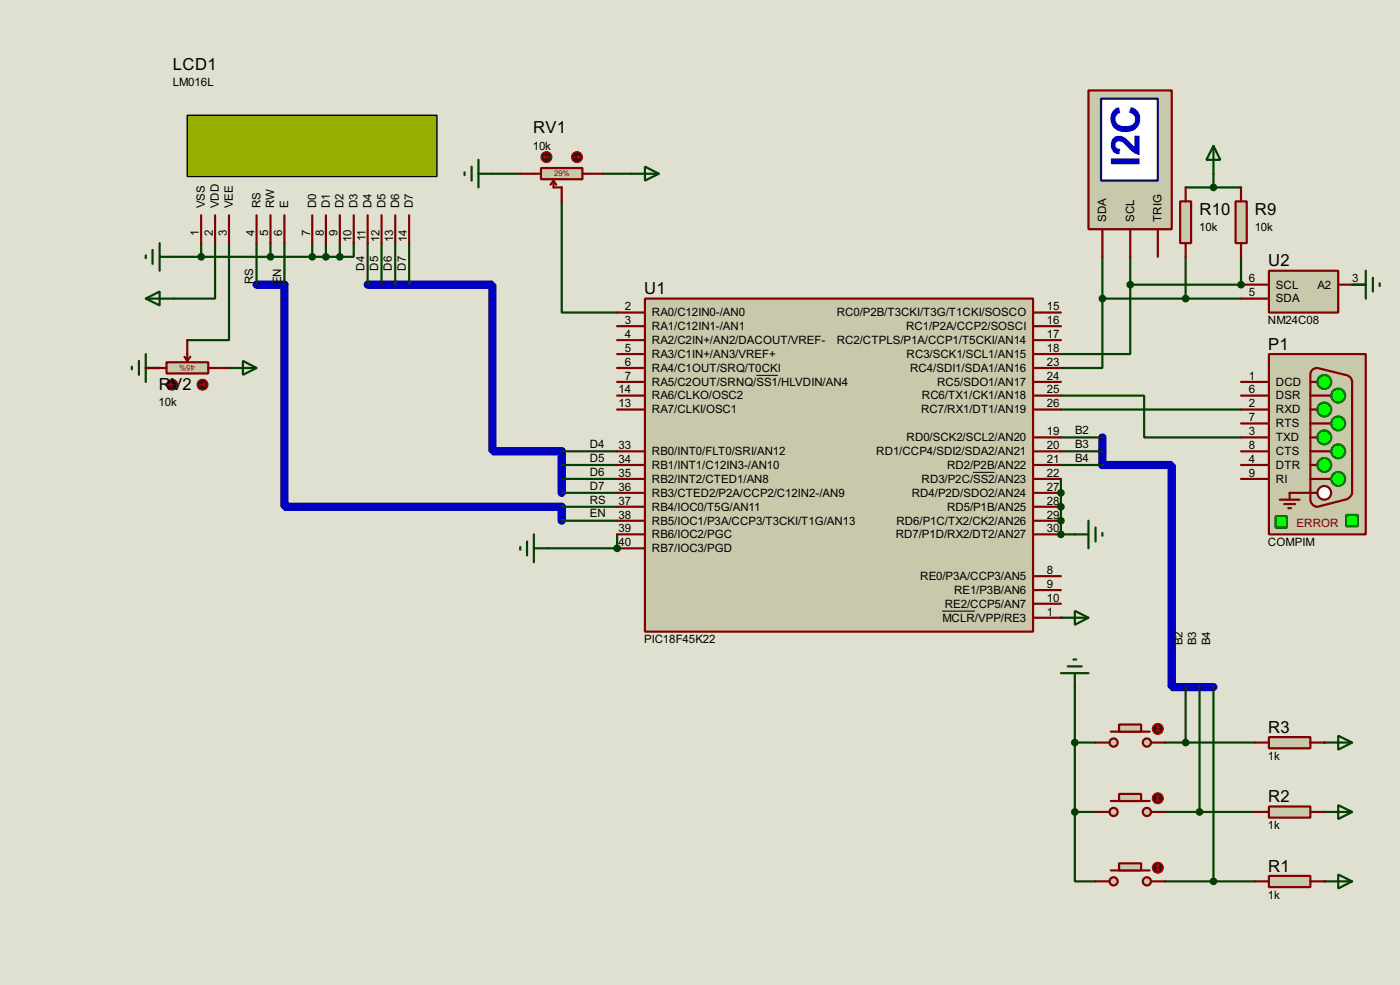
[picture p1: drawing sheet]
<svg xmlns="http://www.w3.org/2000/svg" width="256mm" height="180mm" viewBox="0 0 256 180" stroke-linecap="round" stroke-linejoin="round" font-family="sans-serif">
<path d="M0 0h256.5v180.3h-256.5z" fill="#e0e0d0"/>
<path d="M47 52.1h5.1v40.7h50.8v2.5M67.4 52.1h22.8v30.5h12.7v7.6M202 80.1v5h12.7v40.7h7.6" fill="none" stroke="#0000c0" stroke-width="1.5"/>
<path d="M31.8 47h30.5M36.9 44.5v2.5M49.6 44.5v2.5M57.2 44.5v2.5M59.7 44.5v2.5M62.3 44.5v2.5M64.8 44.5v2.5h-2.5" fill="none" stroke="#004000" stroke-width=".4"/>
<circle cx="194.4" cy="113.1" r=".2" fill="#004000"/>
<path d="M39.4 44.5v10.2h-7.6" fill="none" stroke="#004000" stroke-width=".4"/>
<circle cx="42" cy="67.4" r=".2" fill="#004000"/>
<path d="M90.2 31.8h5.1M102.9 36.9v20.3h10.2M110.5 31.8h5.1M42 44.5v17.8h-7.7M26.7 67.4h2.6M113.1 97.8v2.6" fill="none" stroke="#004000" stroke-width=".4"/>
<circle cx="113.1" cy="100.4" r=".2" fill="#004000"/>
<g fill="none" stroke="#004000" stroke-width=".4">
<path d="M217.2 34.3h10.2M222.3 31.8v2.5M47 44.5v7.6M52.1 44.5v7.6M67.4 44.5v7.6M69.9 44.5v7.6M72.4 44.5v7.6M75 44.5v7.6M227.4 52.1h-20.3v12.7h-12.7M194.4 72.4h15.2v7.7h17.8M194.4 75h33M102.9 90.2h10.2"/>
<path d="M102.9 87.7h10.2M102.9 85.1h10.2M102.9 82.6h10.2M102.9 95.3h10.2M102.9 92.8h10.2M100.4 100.4h12.7"/>
</g>
<circle cx="227.4" cy="52.1" r=".2" fill="#004000"/>
<path d="M207.1 47v5.1M217.2 47v7.7h10.2M227.4 47v5.1" fill="none" stroke="#004000" stroke-width=".4"/>
<g fill="#004000">
<circle cx="242.6" cy="161.3" r=".2"/>
<circle cx="242.6" cy="148.6" r=".2"/>
<circle cx="242.6" cy="135.9" r=".2"/>
</g>
<g fill="none" stroke="#004000" stroke-width=".4">
<path d="M202 54.7v12.7h-7.6M202 47v7.7M202 54.7h15.2M194.4 80.1h7.6M194.4 82.6h7.6M194.4 85.1h7.6M194.4 97.8h2.5M196.9 125.8v22.8M196.9 135.9h3.8M213.4 135.9h16.5M217.2 125.8v10.1M219.8 125.8v22.8"/>
<path d="M222.3 125.8v35.5M196.9 148.6v12.7h3.8M196.9 148.6h3.8M213.4 148.6h16.5M213.4 161.3h16.5"/>
</g>
<circle cx="194.4" cy="97.8" r=".2" fill="#004000"/>
<path d="M194.4 95.3v2.5" fill="none" stroke="#004000" stroke-width=".4"/>
<circle cx="194.4" cy="95.3" r=".2" fill="#004000"/>
<path d="M194.4 92.8v2.5" fill="none" stroke="#004000" stroke-width=".4"/>
<circle cx="194.4" cy="92.8" r=".2" fill="#004000"/>
<path d="M194.4 90.2v2.6" fill="none" stroke="#004000" stroke-width=".4"/>
<circle cx="194.4" cy="90.2" r=".2" fill="#004000"/>
<path d="M194.4 87.7v2.5" fill="none" stroke="#004000" stroke-width=".4"/>
<path d="M34.3 21.1h45.8v11.2h-45.8z" fill="#96af00" stroke="#000" stroke-width=".25"/>
<g fill="none" stroke="#800000" stroke-width=".4">
<path d="M36.9 39.4v5.1M39.4 39.4v5.1M42 39.4v5.1M47 39.4v5.1M49.6 39.4v5.1M52.1 39.4v5.1M57.2 39.4v5.1M59.7 39.4v5.1M62.3 39.4v5.1M64.8 39.4v5.1M67.4 39.4v5.1M69.9 39.4v5.1"/>
<path d="M72.4 39.4v5.1M75 39.4v5.1"/>
</g>
<path d="M26.7 46.8v.5M28 45.8v2.5M29.3 47h2.5M29.3 44.5v5.1M42 67.4h5M44.5 66.1l2.5 1.3-2.5 1.2zM194.4 113.1h5M196.9 111.8l2.5 1.3-2.5 1.3z" fill="none" stroke="#004000" stroke-width=".4"/>
<g fill="#004000" stroke="#004000" stroke-width=".4">
<circle cx="57.2" cy="47" r=".5"/>
<circle cx="59.7" cy="47" r=".5"/>
<circle cx="62.2" cy="47" r=".5"/>
<circle cx="36.8" cy="47" r=".5"/>
<circle cx="49.5" cy="47" r=".5"/>
</g>
<path d="M118.2 54.7h71.1v60.9h-71.1z" fill="#c8c8aa" stroke="#800000" stroke-width=".4"/>
<g fill="none" stroke="#800000" stroke-width=".4">
<path d="M113.1 57.2h5.1M113.1 59.7h5.1M189.3 57.2h5.1M189.3 59.7h5.1M113.1 67.4h5.1M113.1 64.8h5.1M113.1 69.9h5.1M113.1 72.4h5.1M113.1 75h5.1M113.1 62.3h5.1M189.3 67.4h5.1M189.3 64.8h5.1"/>
<path d="M189.3 69.9h5.1M189.3 72.4h5.1M189.3 75h5.1M189.3 62.3h5.1M113.1 92.8h5.1M113.1 95.3h5.1M113.1 97.8h5.1M113.1 82.6h5.1M113.1 85.1h5.1M113.1 87.7h5.1M113.1 90.2h5.1M189.3 92.8h5.1"/>
<path d="M189.3 95.3h5.1M189.3 97.8h5.1M189.3 82.6h5.1M189.3 85.1h5.1M189.3 87.7h5.1M189.3 90.2h5.1M189.3 80.1h5.1M113.1 100.4h5.1M189.3 113.1h5.1M189.3 105.5h5.1M189.3 108h5.1M189.3 110.5h5.1"/>
</g>
<path d="M138.6 68.7h3.9M178.3 86.5h3.9M172.6 111.9h6" fill="none" stroke="#000" stroke-width=".18"/>
<path d="M26.7 54.7l2.6-1.3v2.5zM26.7 54.7h5.1M24.2 67.1v.5M25.5 66.1v2.5M26.7 67.4h2.6M26.7 64.8v5.1" fill="none" stroke="#004000" stroke-width=".4"/>
<path d="M30.5 66.3h7.7v2.1h-7.7z" fill="#c8c8aa" stroke="#800000" stroke-width=".4"/>
<path d="M26.7 67.4h3.8M33.8 65.3l.5 .8M34.3 62.3v3.8M34.9 65.3l-.6 .8M38.2 67.4h3.8" fill="none" stroke="#800000" stroke-width=".4"/>
<circle cx="31.5" cy="70.4" r="1" fill="#400000" stroke="#f00" stroke-width=".2"/>
<path d="M31 70.4l.3 .3M31 70.4h1.1M31.3 70.2l-.3 .2" fill="none" stroke="#f00" stroke-width=".2"/>
<circle cx="37.1" cy="70.4" r="1" fill="#400000" stroke="#f00" stroke-width=".2"/>
<path d="M36.6 70.4h1M37.4 70.2l.2 .2M37.6 70.4l-.2 .3" fill="none" stroke="#f00" stroke-width=".2"/>
<path d="M85.1 31.6v.5M86.4 30.5v2.6M87.7 31.8h2.5M87.7 29.3v5M115.6 31.8h5.1M118.2 30.5l2.5 1.3-2.5 1.3z" fill="none" stroke="#004000" stroke-width=".4"/>
<path d="M99.1 30.8h7.6v2h-7.6z" fill="#c8c8aa" stroke="#800000" stroke-width=".4"/>
<path d="M95.3 31.8h3.8M101.4 33.1l-.5 .7M101.4 33.1l.5 .7M101.4 33.1v1.2h1.5v2.6M106.7 31.8h3.8" fill="none" stroke="#800000" stroke-width=".4"/>
<circle cx="105.7" cy="28.8" r="1" fill="#400000" stroke="#f00" stroke-width=".2"/>
<path d="M105.2 28.8h1M106 28.5l.2 .3M106.2 28.8l-.2 .2" fill="none" stroke="#f00" stroke-width=".2"/>
<circle cx="100.1" cy="28.8" r="1" fill="#400000" stroke="#f00" stroke-width=".2"/>
<path d="M99.6 28.8l.3 .2M99.6 28.8h1M99.9 28.5l-.3 .3" fill="none" stroke="#f00" stroke-width=".2"/>
<path d="M96.6 99.1v2.6M97.8 97.8v5.1M196.9 97.8h2.5M199.4 95.3v5.1M200.7 96.6v2.5M202 97.6v.5M95.3 100.1v.5M97.8 100.4h2.6" fill="none" stroke="#004000" stroke-width=".4"/>
<circle cx="113" cy="100.4" r=".5" fill="#004000" stroke="#004000" stroke-width=".4"/>
<path d="M232.5 64.8h17.7v33h-17.7z" fill="#c8c8aa" stroke="#800000" stroke-width=".4"/>
<path d="M240.3 67.8l.6-.4h.5l5 1.2a1.4 1.4 0 0 1 1.3 1.3v20.3a1.64 1.64 0 0 1-1.3 1.3l-5 1.3a1.34 1.34 0 0 1-1.3-1.3v-22.9z" fill-rule="evenodd" fill="#c8c8aa" stroke="#800000" stroke-width=".4"/>
<g fill="none" stroke="#800000" stroke-width=".4">
<path d="M240.1 69.9h1.3M240.1 72.4h3.8M240.1 75h1.3M240.1 77.5h3.8M233.7 94.5h2.1v2.1h-2.1zM234.5 91.5h3.6M235.3 92.3h2M236 93h.5M240.1 80.1h1.3M240.1 82.6h3.8M240.1 85.1h1.3M240.1 87.7h3.8"/>
<path d="M241.4 90.2h-5.1v1.3M246.7 94.3h2v2h-2z"/>
<circle cx="242.6" cy="69.9" r="1.25"/>
<circle cx="242.6" cy="75" r="1.25"/>
<circle cx="245.1" cy="77.5" r="1.25"/>
<circle cx="245.1" cy="72.4" r="1.25"/>
<circle cx="242.6" cy="80.1" r="1.25"/>
<circle cx="242.6" cy="85.1" r="1.25"/>
<circle cx="245.1" cy="82.6" r="1.25"/>
<circle cx="245.1" cy="87.7" r="1.25"/>
</g>
<circle cx="242.6" cy="90.2" r="1.25" fill="#feffff" stroke="#800000" stroke-width=".4"/>
<g fill="#0f0" stroke="#008000" stroke-width=".4">
<circle cx="242.6" cy="80.1" r="1.25"/>
<circle cx="242.6" cy="75" r="1.25"/>
<circle cx="245.1" cy="82.6" r="1.25"/>
<circle cx="245.1" cy="77.5" r="1.25"/>
<circle cx="245.1" cy="72.4" r="1.25"/>
<circle cx="242.6" cy="85.1" r="1.25"/>
<circle cx="242.6" cy="69.9" r="1.25"/>
<circle cx="245.1" cy="87.7" r="1.25"/>
</g>
<g fill="#0f0" stroke="#008000" stroke-width=".4">
<path d="M246.7 94.3h2v2h-2z"/>
<path d="M233.7 94.5h2.1v2.1h-2.1z"/>
</g>
<path d="M227.4 75h5.1M227.4 77.5h5.1M227.4 72.4h5.1M227.4 69.9h5.1M227.4 80.1h5.1M227.4 82.6h5.1M227.4 85.1h5.1M227.4 87.7h5.1" fill="none" stroke="#800000" stroke-width=".4"/>
<path d="M232.5 49.6h12.7v7.6h-12.7z" fill="#c8c8aa" stroke="#800000" stroke-width=".4"/>
<path d="M227.4 52.1h5.1M227.4 54.7h5.1M245.2 52.1h5" fill="none" stroke="#800000" stroke-width=".4"/>
<circle cx="207" cy="52.1" r=".5" fill="#004000" stroke="#004000" stroke-width=".4"/>
<path d="M226.4 36.9h2v7.6h-2z" fill="#c8c8aa" stroke="#800000" stroke-width=".4"/>
<path d="M227.4 34.3v2.6M227.4 44.5v2.5" fill="none" stroke="#800000" stroke-width=".4"/>
<path d="M216.2 36.9h2v7.6h-2z" fill="#c8c8aa" stroke="#800000" stroke-width=".4"/>
<path d="M217.2 34.3v2.6M217.2 44.5v2.5" fill="none" stroke="#800000" stroke-width=".4"/>
<path d="M222.3 26.7l1.3 2.6h-2.6zM222.3 26.7v5.1M247.7 52.1h2.5M250.2 49.6v5.1M251.5 50.9v2.5M252.8 51.9v.5" fill="none" stroke="#004000" stroke-width=".4"/>
<g fill="#004000" stroke="#004000" stroke-width=".4">
<circle cx="222.3" cy="34.3" r=".5"/>
<circle cx="227.3" cy="52.1" r=".5"/>
<circle cx="217.2" cy="54.7" r=".5"/>
</g>
<path d="M199.4 16.6h15.3v25.4h-15.3z" fill="#c8c8aa" stroke="#800000" stroke-width=".4"/>
<path d="M201.7 18.1h10.4v15h-10.4z" fill="#fff" stroke="#000080" stroke-width=".4"/>
<path d="M202 42v5M207.1 42v5M212.1 42v5" fill="none" stroke="#800000" stroke-width=".4"/>
<g fill="#c8c8aa" stroke="#800000" stroke-width=".4">
<circle cx="210.1" cy="161.3" r=".75"/>
<circle cx="204" cy="161.3" r=".75"/>
</g>
<path d="M203.5 159.3h7.1" fill="none" stroke="#800000" stroke-width=".4"/>
<path d="M205 158h4.1v1.3h-4.1z" fill="#c8c8aa" stroke="#800000" stroke-width=".4"/>
<path d="M200.7 161.3h2.6M210.9 161.3h2.5" fill="none" stroke="#800000" stroke-width=".4"/>
<circle cx="212.1" cy="158.8" r="1" fill="#400000" stroke="#f00" stroke-width=".2"/>
<path d="M211.9 159.1l.2 .2M212.1 158.3v1M212.1 158.3l-.2 .3M212.1 158.3l.3 .3M212.4 159.1l-.3 .2" fill="none" stroke="#f00" stroke-width=".2"/>
<g fill="#c8c8aa" stroke="#800000" stroke-width=".4">
<circle cx="210.1" cy="148.6" r=".75"/>
<circle cx="204" cy="148.6" r=".75"/>
</g>
<path d="M203.5 146.6h7.1" fill="none" stroke="#800000" stroke-width=".4"/>
<path d="M205 145.3h4.1v1.3h-4.1z" fill="#c8c8aa" stroke="#800000" stroke-width=".4"/>
<path d="M200.7 148.6h2.6M210.9 148.6h2.5" fill="none" stroke="#800000" stroke-width=".4"/>
<circle cx="212.1" cy="146.1" r="1" fill="#400000" stroke="#f00" stroke-width=".2"/>
<path d="M211.9 146.4l.2 .2M212.1 145.6v1M212.1 145.6l-.2 .3M212.1 145.6l.3 .3M212.4 146.4l-.3 .2" fill="none" stroke="#f00" stroke-width=".2"/>
<g fill="#c8c8aa" stroke="#800000" stroke-width=".4">
<circle cx="210.1" cy="135.9" r=".75"/>
<circle cx="204" cy="135.9" r=".75"/>
</g>
<path d="M203.5 133.9h7.1" fill="none" stroke="#800000" stroke-width=".4"/>
<path d="M205 132.6h4.1v1.3h-4.1z" fill="#c8c8aa" stroke="#800000" stroke-width=".4"/>
<path d="M200.7 135.9h2.6M210.9 135.9h2.5" fill="none" stroke="#800000" stroke-width=".4"/>
<circle cx="212.1" cy="133.4" r="1" fill="#400000" stroke="#f00" stroke-width=".2"/>
<path d="M211.9 133.7l.2 .2M212.1 132.9v1M212.1 132.9l-.2 .3M212.1 132.9l.3 .3M212.4 133.7l-.3 .2" fill="none" stroke="#f00" stroke-width=".2"/>
<path d="M242.6 148.6h5.1M245.2 147.4l2.5 1.2-2.5 1.3zM242.6 161.3h5.1M245.2 160.1l2.5 1.2-2.5 1.3z" fill="none" stroke="#004000" stroke-width=".4"/>
<path d="M232.5 160.3h7.6v2.1h-7.6z" fill="#c8c8aa" stroke="#800000" stroke-width=".4"/>
<path d="M229.9 161.3h2.6M240.1 161.3h2.5" fill="none" stroke="#800000" stroke-width=".4"/>
<path d="M232.5 147.6h7.6v2.1h-7.6z" fill="#c8c8aa" stroke="#800000" stroke-width=".4"/>
<path d="M229.9 148.6h2.6M240.1 148.6h2.5" fill="none" stroke="#800000" stroke-width=".4"/>
<path d="M242.6 135.9h5.1M245.2 134.7l2.5 1.2-2.5 1.3z" fill="none" stroke="#004000" stroke-width=".4"/>
<path d="M232.5 134.9h7.6v2.1h-7.6z" fill="#c8c8aa" stroke="#800000" stroke-width=".4"/>
<path d="M229.9 135.9h2.6M240.1 135.9h2.5" fill="none" stroke="#800000" stroke-width=".4"/>
<path d="M194.4 123.2h5M195.6 122h2.6M196.7 120.7h.5M196.9 123.2v2.6" fill="none" stroke="#004000" stroke-width=".4"/>
<g fill="#004000" stroke="#004000" stroke-width=".4">
<circle cx="196.9" cy="148.6" r=".5"/>
<circle cx="196.9" cy="135.9" r=".5"/>
<circle cx="217.2" cy="135.9" r=".5"/>
<circle cx="219.7" cy="148.6" r=".5"/>
<circle cx="222.3" cy="161.3" r=".5"/>
<circle cx="201.9" cy="54.7" r=".5"/>
<circle cx="194.3" cy="97.8" r=".5"/>
<circle cx="194.3" cy="95.3" r=".5"/>
<circle cx="194.3" cy="92.8" r=".5"/>
<circle cx="194.3" cy="90.2" r=".5"/>
</g>
<text font-size="8.2" fill="#0000c0" x="208.8" y="30.6" transform="rotate(-90 208.8 30.6)">I2C</text>
<g font-size="3.4">
<text x="31.7" y="12.7">LCD1</text>
<text x="97.7" y="24.4">RV1</text>
<text x="219.8" y="39.4">R10</text>
<text x="229.9" y="39.4">R9</text>
<text x="118" y="53.9">U1</text>
<text x="232.3" y="48.7">U2</text>
<text x="232.3" y="64">P1</text>
<text x="29.1" y="71.3">RV2</text>
<text x="232.3" y="134.1">R3</text>
<text x="232.3" y="146.8">R2</text>
<text x="232.3" y="159.5">R1</text>
</g>
<g font-size="2.4">
<text x="31.6" y="15.7">LM016L</text>
<text x="97.6" y="27.4">10k</text>
<text x="37.6" y="38.1" transform="rotate(-90 37.6 38.1)">VSS</text>
<text x="40.1" y="38.1" transform="rotate(-90 40.1 38.1)">VDD</text>
<text x="42.7" y="38.1" transform="rotate(-90 42.7 38.1)">VEE</text>
<text x="47.7" y="38.1" transform="rotate(-90 47.7 38.1)">RS</text>
<text x="50.3" y="38.1" transform="rotate(-90 50.3 38.1)">RW</text>
<text x="52.8" y="38.1" transform="rotate(-90 52.8 38.1)">E</text>
<text x="57.9" y="38.1" transform="rotate(-90 57.9 38.1)">D0</text>
<text x="60.4" y="38.1" transform="rotate(-90 60.4 38.1)">D1</text>
<text x="63" y="38.1" transform="rotate(-90 63 38.1)">D2</text>
<text x="65.5" y="38.1" transform="rotate(-90 65.5 38.1)">D3</text>
<text x="68.1" y="38.1" transform="rotate(-90 68.1 38.1)">D4</text>
<text x="70.6" y="38.1" transform="rotate(-90 70.6 38.1)">D5</text>
<text x="73.1" y="38.1" transform="rotate(-90 73.1 38.1)">D6</text>
<text x="75.7" y="38.1" transform="rotate(-90 75.7 38.1)">D7</text>
<text x="202.7" y="40.6" transform="rotate(-90 202.7 40.6)">SDA</text>
<text x="207.8" y="40.6" transform="rotate(-90 207.8 40.6)">SCL</text>
<text x="212.8" y="40.6" transform="rotate(-90 212.8 40.6)">TRIG</text>
<text x="36.5" y="43.1" transform="rotate(-90 36.5 43.1)">1</text>
<text x="39" y="43.1" transform="rotate(-90 39 43.1)">2</text>
<text x="41.6" y="43.1" transform="rotate(-90 41.6 43.1)">3</text>
<text x="46.6" y="43.1" transform="rotate(-90 46.6 43.1)">4</text>
<text x="49.2" y="43.1" transform="rotate(-90 49.2 43.1)">5</text>
<text x="51.7" y="43.1" transform="rotate(-90 51.7 43.1)">6</text>
<text x="56.8" y="43.1" transform="rotate(-90 56.8 43.1)">7</text>
<text x="59.3" y="43.1" transform="rotate(-90 59.3 43.1)">8</text>
<text x="61.9" y="43.1" transform="rotate(-90 61.9 43.1)">9</text>
<text x="64.4" y="44.2" transform="rotate(-90 64.4 44.2)">10</text>
<text x="67" y="44.1" transform="rotate(-90 67 44.1)">11</text>
<text x="69.5" y="44.2" transform="rotate(-90 69.5 44.2)">12</text>
<text x="72" y="44.3" transform="rotate(-90 72 44.3)">13</text>
<text x="74.6" y="44.3" transform="rotate(-90 74.6 44.3)">14</text>
<text x="219.7" y="42.3">10k</text>
<text x="229.9" y="42.3">10k</text>
<text x="46.4" y="52.1" transform="rotate(-90 46.4 52.1)">RS</text>
<text x="51.5" y="52.1" transform="rotate(-90 51.5 52.1)">EN</text>
<text x="66.8" y="49.5" transform="rotate(-90 66.8 49.5)">D4</text>
<text x="69.3" y="49.5" transform="rotate(-90 69.3 49.5)">D5</text>
<text x="71.8" y="49.5" transform="rotate(-90 71.8 49.5)">D6</text>
<text x="74.4" y="49.5" transform="rotate(-90 74.4 49.5)">D7</text>
<text x="228.8" y="51.7">6</text>
<text x="233.7" y="52.8">SCL</text>
<text x="241.3" y="52.8">A2</text>
<text x="247.7" y="51.7">3</text>
<text x="114.5" y="56.8">2</text>
<text x="114.5" y="59.3">3</text>
<text x="119.4" y="57.9">RA0/C12IN0-/AN0</text>
<text x="153.3" y="57.9">RC0/P2B/T3CKI/T3G/T1CKI/SOSCO</text>
<text x="191.8" y="56.8">15</text>
<text x="191.8" y="59.3">16</text>
<text x="228.8" y="54.3">5</text>
<text x="232.3" y="59.3">NM24C08</text>
<text x="233.7" y="55.4">SDA</text>
<text x="114.5" y="64.4">5</text>
<text x="114.5" y="61.9">4</text>
<text x="119.4" y="60.4">RA1/C12IN1-/AN1</text>
<text x="119.4" y="65.5">RA3/C1IN+/AN3/VREF+</text>
<text x="119.4" y="63">RA2/C2IN+/AN2/DACOUT/VREF-</text>
<text x="153.3" y="63">RC2/CTPLS/P1A/CCP1/T5CKI/AN14</text>
<text x="166" y="60.4">RC1/P2A/CCP2/SOSCI</text>
<text x="166.1" y="65.5">RC3/SCK1/SCL1/AN15</text>
<text x="191.8" y="64.4">18</text>
<text x="191.8" y="61.9">17</text>
<text x="113.3" y="72">14</text>
<text x="114.5" y="67">6</text>
<text x="114.5" y="69.5">7</text>
<text x="119.4" y="68.1">RA4/C1OUT/SRQ/T0CKI</text>
<text x="119.4" y="70.6">RA5/C2OUT/SRNQ/SS1/HLVDIN/AN4</text>
<text x="166.7" y="68.1">RC4/SDI1/SDA1/AN16</text>
<text x="171.7" y="70.6">RC5/SDO1/AN17</text>
<text x="191.8" y="67">23</text>
<text x="191.8" y="69.5">24</text>
<text x="191.8" y="72">25</text>
<text x="228.8" y="72">6</text>
<text x="228.8" y="69.5">1</text>
<text x="233.7" y="70.6">DCD</text>
<text x="29.1" y="74.3">10k</text>
<text x="113.3" y="74.6">13</text>
<text x="119.4" y="73.1">RA6/CLKO/OSC2</text>
<text x="119.4" y="75.7">RA7/CLKI/OSC1</text>
<text x="168.7" y="75.7">RC7/RX1/DT1/AN19</text>
<text x="168.9" y="73.1">RC6/TX1/CK1/AN18</text>
<text x="191.8" y="74.6">26</text>
<text x="228.8" y="74.6">2</text>
<text x="228.8" y="77.1">7</text>
<text x="233.7" y="75.7">RXD</text>
<text x="233.7" y="73.1">DSR</text>
<text x="108" y="82">D4</text>
<text x="113.3" y="82.2">33</text>
<text x="119.4" y="83.3">RB0/INT0/FLT0/SRI/AN12</text>
<text x="160.5" y="83.3">RD1/CCP4/SDI2/SDA2/AN21</text>
<text x="166.1" y="80.8">RD0/SCK2/SCL2/AN20</text>
<text x="191.8" y="79.7">19</text>
<text x="191.8" y="82.2">20</text>
<text x="196.9" y="79.5">B2</text>
<text x="196.9" y="82">B3</text>
<text x="228.8" y="79.7">3</text>
<text x="228.8" y="82.2">8</text>
<text x="233.7" y="80.8">TXD</text>
<text x="233.7" y="83.3">CTS</text>
<text x="233.7" y="78.2">RTS</text>
<text x="108" y="89.6">D7</text>
<text x="108" y="87.1">D6</text>
<text x="108" y="84.5">D5</text>
<text x="113.3" y="84.7">34</text>
<text x="113.3" y="87.3">35</text>
<text x="113.3" y="89.8">36</text>
<text x="119.4" y="85.8">RB1/INT1/C12IN3-/AN10</text>
<text x="119.4" y="88.4">RB2/INT2/CTED1/AN8</text>
<text x="168.8" y="88.4">RD3/P2C/SS2/AN23</text>
<text x="173.5" y="85.8">RD2/P2B/AN22</text>
<text x="191.8" y="87.3">22</text>
<text x="191.8" y="89.8">27</text>
<text x="191.8" y="84.7">21</text>
<text x="196.9" y="84.5">B4</text>
<text x="228.8" y="84.7">4</text>
<text x="228.8" y="87.3">9</text>
<text x="233.7" y="85.8">DTR</text>
<text x="233.7" y="88.4">RI</text>
<text x="108" y="94.7">EN</text>
<text x="108" y="92.2">RS</text>
<text x="113.3" y="92.4">37</text>
<text x="113.3" y="94.9">38</text>
<text x="119.4" y="93.5">RB4/IOC0/T5G/AN11</text>
<text x="119.4" y="90.9">RB3/CTED2/P2A/CCP2/C12IN2-/AN9</text>
<text x="167" y="90.9">RD4/P2D/SDO2/AN24</text>
<text x="173.5" y="93.5">RD5/P1B/AN25</text>
<text x="191.8" y="92.4">28</text>
<text x="191.8" y="94.9">29</text>
<text x="113.3" y="97.4">39</text>
<text x="113.3" y="100">40</text>
<text x="119.4" y="96">RB5/IOC1/P3A/CCP3/T3CKI/T1G/AN13</text>
<text x="119.4" y="98.5">RB6/IOC2/PGC</text>
<text x="119.4" y="101.1">RB7/IOC3/PGD</text>
<text x="164.1" y="98.5">RD7/P1D/RX2/DT2/AN27</text>
<text x="164.2" y="96">RD6/P1C/TX2/CK2/AN26</text>
<text x="191.8" y="97.4">30</text>
<text x="232.3" y="99.9">COMPIM</text>
<text x="168.6" y="106.2">RE0/P3A/CCP3/AN5</text>
<text x="191.8" y="105.1">8</text>
<text x="191.8" y="107.6">9</text>
<text x="172.6" y="113.8">MCLR/VPP/RE3</text>
<text x="173.1" y="111.2">RE2/CCP5/AN7</text>
<text x="174.8" y="108.7">RE1/P3B/AN6</text>
<text x="191.8" y="112.7">1</text>
<text x="191.8" y="110.1">10</text>
<text x="118" y="117.7">PIC18F45K22</text>
<text x="216.6" y="118.1" transform="rotate(-90 216.6 118.1)">B2</text>
<text x="219.2" y="118.1" transform="rotate(-90 219.2 118.1)">B3</text>
<text x="221.7" y="118.1" transform="rotate(-90 221.7 118.1)">B4</text>
<text x="232.3" y="139.1">1k</text>
<text x="232.3" y="151.8">1k</text>
<text x="232.3" y="164.5">1k</text>
</g>
<text font-size="2.4" fill="#800000" x="237.5" y="96.4">ERROR</text>
<g font-size="1.6" fill="#c00000">
<text x="101.5" y="32.3">29%</text>
<text x="35.7" y="66.9" transform="rotate(-180 35.7 66.9)">45%</text>
</g>
</svg>
